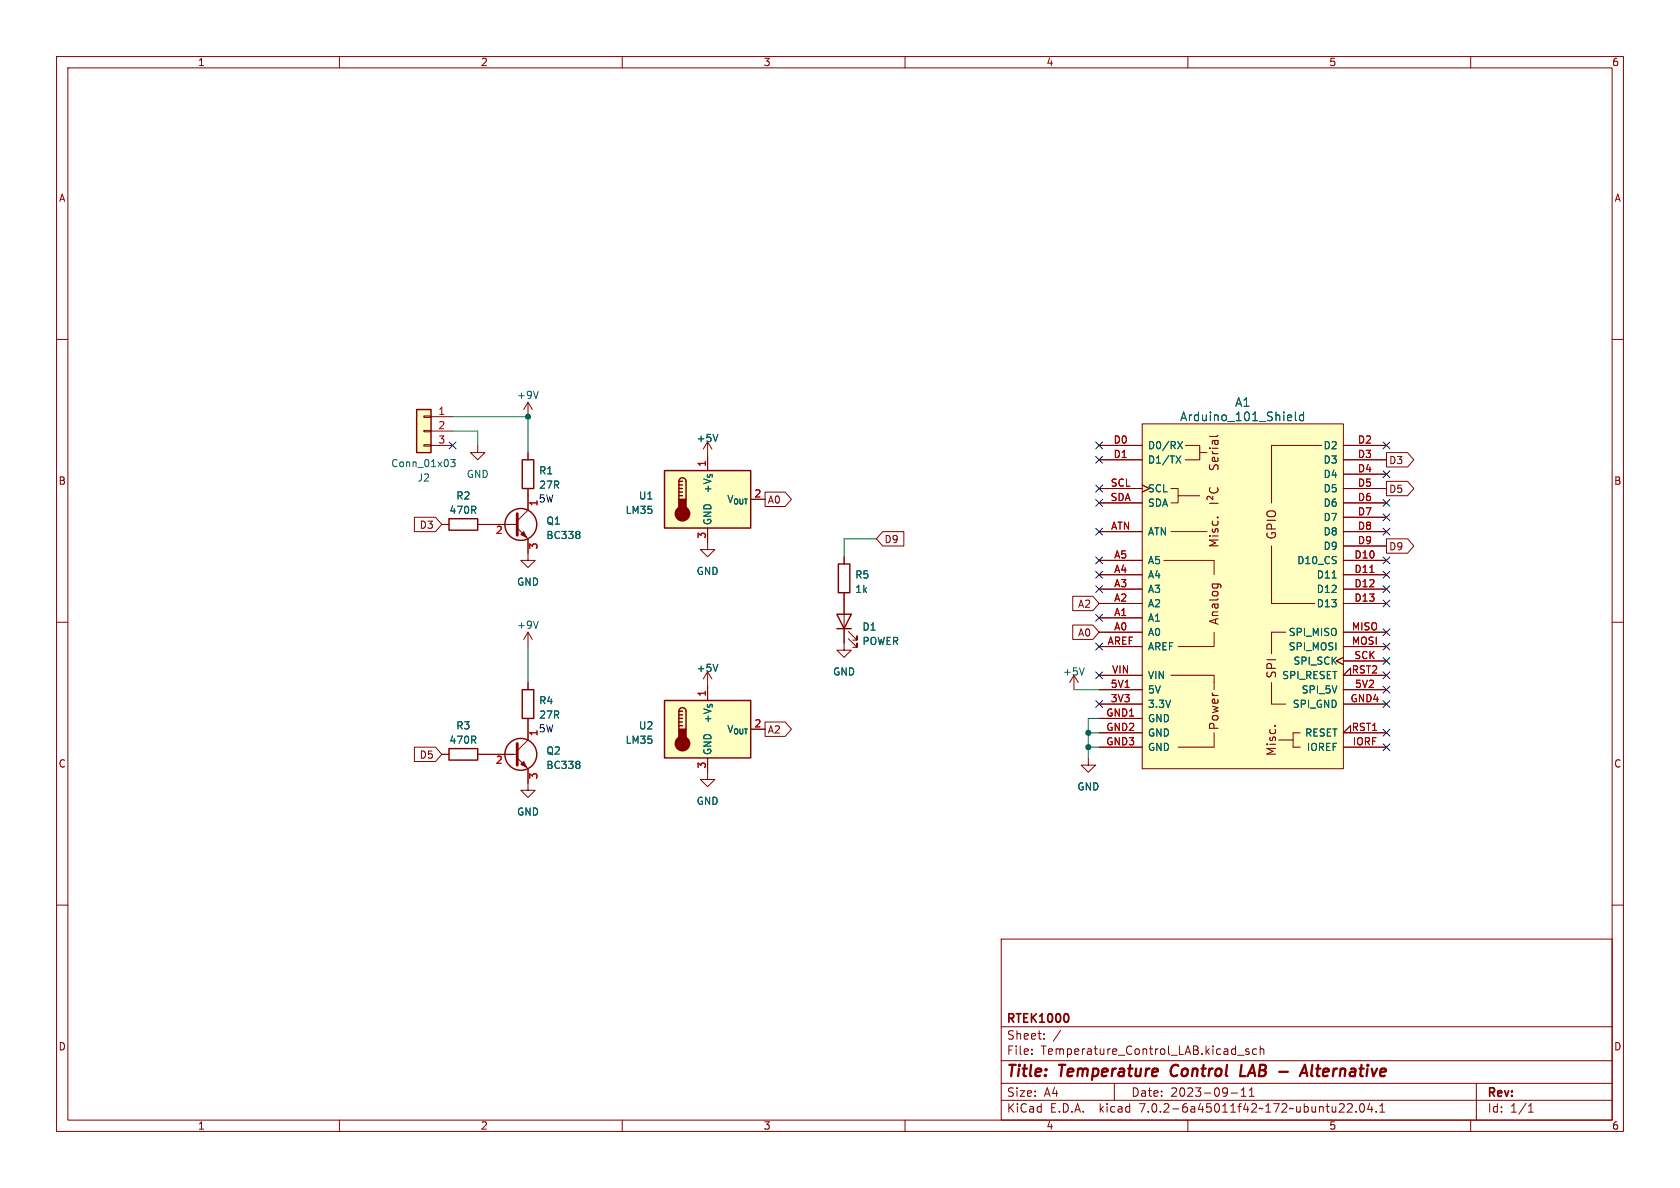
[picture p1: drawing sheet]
<svg xmlns="http://www.w3.org/2000/svg" width="297mm" height="210mm" viewBox="0 0 297 210" stroke-linecap="round" stroke-linejoin="round" font-family="sans-serif">
<g fill="none" stroke="#840000" stroke-width=".18">
<path d="M10 10h277v190h-277zM12 12h273v186h-273zM60 10v2M110 10v2M160 10v2M210 10v2M260 10v2M10 60h2M285 60h2M74.9 78.6h1.3v.3h-1.3zM74.9 76.1h1.3v.2h-1.3zM74.9 73.5h1.3v.3h-1.3z"/>
<path d="M76.2 78.7h3.8M76.2 73.7h3.8M76.2 76.2h3.8M84.5 78.7v1.3h1.2l-1.2 1.3-1.3-1.3h1.3M93.3 71.1v2.6M93.3 71.1l-.7 1.3M93.3 71.1l.8 1.3M125.1 78.1l-.8 1.3M125.1 78.1v5.1M125.1 78.1l.8 1.3M194.3 78.7h7.6M201.9 74.9h35.6v61h-35.6z"/>
<path d="M209.5 78.7h2.6v2.6h-2.6M233.7 78.7h-8.9v10.2M237.5 78.7h7.6M73.3 91.4h3.7l1.1 1.3-1.1 1.3h-3.7zM78.1 92.7h1.3M84.5 92.7h6.9M91.4 93.3l1.9 2v3.8h1.3l-1.3 1.2-1.2-1.2h1.2M93.3 86.4v3.8l-1.9 1.9M93.3 80v1.3M125.1 93.3v3.9h1.3l-1.3 1.2-1.3-1.2h1.3M135.3 87h3.5l1.1 1.3-1.1 1.2h-3.5zM149.2 98.4v1.3"/>
<path d="M156.1 94h3.7v2.5h-3.7l-1.2-1.2zM194.3 94h7.6M194.3 99.1h7.6M194.3 81.3h7.6M194.3 86.4h7.6M194.3 88.9h7.6M201.9 85.7l1.3 .7-1.3 .6M205.7 99.1h8.9v2.5M207 86.4h1.3v2.5h-1.3M207 94h6.4M208.3 87.6h3.8M212.1 80h1.3"/>
<path d="M224.8 96.5v10.2h7.6M237.5 94h7.6M237.5 99.1h7.6M237.5 81.3h7.6M237.5 83.8h7.6M237.5 86.4h7.6M237.5 88.9h7.6M237.5 91.4h7.6M237.5 96.5h7.6M245.1 85.1h3.7l1.2 1.3-1.2 1.2h-3.7zM245.1 80h3.7l1.2 1.3-1.2 1.3h-3.7zM245.1 95.2h3.7l1.2 1.3-1.2 1.3h-3.7z"/>
<path d="M10 110h2M93.3 111.8v2.5M93.3 111.8l-.7 1.2M93.3 111.8l.8 1.2M125.1 118.7v5.1M125.1 118.7l-.8 1.3M125.1 118.7l.8 1.3M149.2 104.8v10.1h1.3l-1.3 1.3-1.2-1.3h1.2M150 112.9l1.5 1.5v-.7v.7h-.8M150 111.6l1.5 1.6v-.8v.8h-.8M189.6 110.5h3.6l1.1 1.3-1.1 1.2h-3.6zM189.6 105.4h3.6l1.1 1.3-1.1 1.3h-3.6z"/>
<path d="M189.9 119.4l-.8 1.3M189.9 119.4v2.5M189.9 119.4l.7 1.3M194.3 111.8h7.6M194.3 109.2h7.6M194.3 106.7h7.6M194.3 104.1h7.6M194.3 101.6h7.6M194.3 114.3h7.6M194.3 119.4h7.6M207 119.4h7.6zM214.6 111.8v2.5h-6.3"/>
<path d="M214.6 119.4v2.5M224.8 111.8v3.8zM224.8 111.8h2.5zM237.5 116.2l-1.3 .6 1.3 .7M237.5 111.8h7.6M237.5 106.7h7.6M237.5 104.1h7.6M237.5 101.6h7.6M237.5 114.3h7.6M237.5 116.8h7.6M238.8 119.4v-1.3l-1.3 1.3h7.6M285 110h2"/>
<path d="M73.3 132.1h3.7l1.1 1.3-1.1 1.2h-3.7zM78.1 133.4h1.3M84.5 133.4h6.9M91.4 134l1.9 1.9v3.8h1.3l-1.3 1.3-1.2-1.3h1.2M93.3 120.7v1.2M93.3 127v3.8l-1.9 1.9M125.1 134v3.8h1.3l-1.3 1.3-1.3-1.3h1.3M135.3 127.6h3.5l1.1 1.3-1.1 1.3h-3.5zM192.4 134v1.3h1.3l-1.3 1.2-1.3-1.2h1.3M194.3 124.5h7.6M194.3 121.9h7.6M194.3 127h7.6"/>
<path d="M194.3 129.5h7.6M194.3 132.1h7.6M208.3 132.1h6.3zM214.6 129.5v2.6M224.8 120.7v3.8zM224.8 124.5h2.5zM226.1 130.8h2.5zM228.6 129.5v2.6zM228.6 132.1h1.3zM228.6 129.5h1.3zM237.5 124.5h7.6M237.5 121.9h7.6"/>
<path d="M237.5 132.1h7.6M238.8 129.5v-1.2l-1.3 1.2h7.6M10 160h2M285 160h2M177 166h108v32h-108zM60 198v2M110 198v2M160 198v2M177 194.5h108M177 191.5h108M177 187.5h108M177 181.5h108"/>
<path d="M182.4 186.3v.1M182.4 185.5v.1M184.6 183.6v.1M184.6 182.8v.1M197 191.5v3M210 198v2M217.6 193.2h1.2M218.8 186.5h1.1M219.4 193.8h.9M219.4 192.7l.5-.4v1.5M220.8 185.5l-.4-.1-.2 .2 .1 .2 .5 .2v.3h-.6M220.9 193.8h.8"/>
<path d="M220.9 192.7l.4-.4v1.5M222.1 185.5l-.4-.1-.3 .3v.4l.2 .2h.5M222.8 185.5l.2-.1 .4 .1v.9M222.8 184.9v1.5M237.5 195.2l.1 .2v.3l-.9 .9h.9M238.2 195.2l.6-.1 .2 .1 .1 .3-1 1.1h1M239.7 196.5v.1M240.5 195.2l.2-.1a.81 .81 0 0 1 .6 .6 .81 .81 0 0 1-.3 .8l-.1 .1a.81 .81 0 0 1-.4-1.4zM242.1 195l-.3 1.1h.9M242.5 195.6v1M243.3 196.5v.1M243.9 196.6h.9"/>
<path d="M243.9 195.5l.5-.4v1.5M260 198v2M261 191.5v6.5M270.2 196.6h.9M270.2 195.5l.4-.4v1.5"/>
</g>
<path d="M207.1 188.7l-.1 .7v.4M219.5 188.2l-.3 2h1M229.8 190.2l.9-2 .4 2M230 189.7h1" fill="none" stroke="#840000" stroke-width=".4"/>
<g fill="none" stroke="#006464" stroke-width=".18">
<path d="M95.2 69.2l-.5 1.2M126.9 76.8l-.4 1.3M208.2 78.1l.9 1.2M209.1 78.1l-.9 1.2M228.3 73.4v.3l-.7 .2M229 72.8v1.3l.2 .3M230.5 72.8v1.6M230.5 73.4l-.5-.1-.3 .3v.5l.2 .2h.6M79.7 81.2h.8l-.5 .5 .4 .1v.6l-.2 .1-.5-.1M102.5 94.1v.3M102.5 94.6v.5M207.9 80.6l.9 1.3"/>
<path d="M208.8 80.6l-.9 1.3M95.2 109.8l-.5 1.3M126.9 117.4l-.4 1.3M191.7 118.1l-.4 1.2M235.5 102.2h.7M102.5 134.7v.3M102.5 135.2v.5"/>
</g>
<g fill="#ffffc2" stroke="#ffffc2" stroke-width=".18">
<path d="M201.9 74.9h35.6v61h-35.6z"/>
<path d="M73.7 72.4h2.5v7.6h-2.5z"/>
<path d="M117.5 83.2h15.2v10.1h-15.2z"/>
<path d="M117.5 123.8h15.2v10.2h-15.2z"/>
</g>
<g fill="none" stroke="#840000" stroke-width=".19">
<path d="M213.8 79.2h.2M214.3 79.8l.1 .2 .2 .2M214.3 79.2h1M214.7 77.9l.1 .5a.3 .3 0 0 0 .2 .2 .3 .3 0 0 0 .3-.2v-.5M215.3 77.9h-.9v.6M215.3 76.9l-.2 .2h-1.3M213.8 89h1.5M213.9 82.2l-.1 .5 .2 .2h.4l.3-.6 .3-.1 .3 .2v.6M214 86.2a.61 .61 0 0 0-.1 .8 .61 .61 0 0 0 .8 .2 .57 .57 0 0 0 .6-.3 .57 .57 0 0 0-.1-.7M214.3 80.2h1M214.4 87.7v.6l-.5-.5a.31 .31 0 0 0-.5 .2v.3M215.2 91.5h.1"/>
<path d="M215.3 80.9v.5l-.2 .2-.7-.1v-.6l.3-.1 .1 .8M214.3 103.2h1.3l.2 .2M214.4 103.2l-.1 .2M215.3 103.2v.2M225.3 128.3h.2"/>
</g>
<g fill="none" stroke="#840000" stroke-width=".25">
<path d="M73.7 72.4h2.5v7.6h-2.5zM79.4 91.7h5.1v2h-5.1zM92.3 81.3h2.1v5.1h-2.1zM117.5 83.2h15.2v10.1h-15.2zM120 85.1a.64 .64 0 0 1 .6-.6 .64 .64 0 0 1 .7 .6v3.2M120 87.6h.6M120 87h.6M120 86.4h.6M120 85.7h.6M120 85.1v3.2M120 85.1h.6M148.2 99.7h2v5.1h-2z"/>
<path d="M148 108.6h2.5l-1.3 2.5zM148 111.1h2.5M79.4 132.3h5.1v2.1h-5.1zM92.3 121.9h2.1v5.1h-2.1zM117.5 123.8h15.2v10.2h-15.2zM120 125.7a.64 .64 0 0 1 .6-.6 .64 .64 0 0 1 .7 .6v3.2M120 125.7v3.2M120 128.3h.6M120 127.6h.6M120 127h.6M120 126.4h.6M120 125.7h.6"/>
<circle cx="92.1" cy="92.7" r="2.82"/>
<circle cx="92.1" cy="133.3" r="2.82"/>
</g>
<path d="M91.4 90.8v3.8M91.4 131.4v3.9" fill="none" stroke="#840000" stroke-width=".51"/>
<g fill="#840000" stroke="#840000" stroke-width=".18">
<path d="M92.1 94.5l.5-.5 .5 1z"/>
<path d="M92.1 135.1l.5-.5 .5 1z"/>
</g>
<g fill="#840000" stroke="#840000" stroke-width=".25">
<path d="M120 88.3h1.3v1.9h-1.3z"/>
<path d="M120 128.9h1.3v1.9h-1.3z"/>
<circle cx="120.6" cy="90.8" r="1.27"/>
<circle cx="120.6" cy="131.4" r="1.27"/>
</g>
<path d="M80 73.7h13.3v6.3M80 76.2h4.5v2.5M154.9 95.3h-5.7v3.1M93.3 114.3v6.4M189.9 121.9h4.4M192.4 129.5h1.9M192.4 132.1h1.9M194.3 127h-1.9v7" fill="none" stroke="#009600" stroke-width=".18"/>
<g fill="none" stroke="#000084" stroke-width=".18">
<path d="M79.4 78.1l1.2 1.2M80.6 78.1l-1.2 1.2M193.7 78.1l1.2 1.2M194.9 78.1l-1.2 1.2M244.5 78.1l1.2 1.2M245.7 78.1l-1.2 1.2M193.7 80.7l1.2 1.2M193.7 88.3l1.2 1.2M193.7 98.5l1.2 1.2M193.7 93.4l1.2 1.2M193.7 85.8l1.2 1.2M194.9 80.7l-1.2 1.2"/>
<path d="M194.9 88.3l-1.2 1.2M194.9 98.5l-1.2 1.2M194.9 93.4l-1.2 1.2M194.9 85.8l-1.2 1.2M244.5 93.4l1.2 1.2M244.5 98.5l1.2 1.2M244.5 88.3l1.2 1.2M244.5 90.8l1.2 1.2M244.5 83.2l1.2 1.2M245.7 93.4l-1.2 1.2M245.7 98.5l-1.2 1.2M245.7 88.3l-1.2 1.2"/>
<path d="M245.7 90.8l-1.2 1.2M245.7 83.2l-1.2 1.2M193.7 118.8l1.2 1.2M193.7 113.7l1.2 1.2M193.7 101l1.2 1.2M193.7 103.5l1.2 1.2M193.7 108.6l1.2 1.2M194.9 118.8l-1.2 1.2M194.9 113.7l-1.2 1.2M194.9 101l-1.2 1.2M194.9 103.5l-1.2 1.2M194.9 108.6l-1.2 1.2"/>
<path d="M244.5 101l1.2 1.2M244.5 103.5l1.2 1.2M244.5 106.1l1.2 1.2M244.5 111.2l1.2 1.2M244.5 113.7l1.2 1.2M244.5 118.8l1.2 1.2M244.5 116.2l1.2 1.2M245.7 101l-1.2 1.2M245.7 103.5l-1.2 1.2M245.7 106.1l-1.2 1.2M245.7 111.2l-1.2 1.2M245.7 113.7l-1.2 1.2"/>
<path d="M245.7 118.8l-1.2 1.2M245.7 116.2l-1.2 1.2M193.7 123.9l1.2 1.2M194.9 123.9l-1.2 1.2M244.5 131.5l1.2 1.2M244.5 128.9l1.2 1.2M244.5 123.9l1.2 1.2M244.5 121.3l1.2 1.2M245.7 131.5l-1.2 1.2M245.7 128.9l-1.2 1.2M245.7 123.9l-1.2 1.2M245.7 121.3l-1.2 1.2"/>
</g>
<g fill="#009600" stroke="#009600" stroke-width=".18">
<circle cx="93.3" cy="73.7" r=".46"/>
<circle cx="192.4" cy="129.5" r=".46"/>
<circle cx="192.4" cy="132.1" r=".46"/>
</g>
<g font-size="2.8" fill="#840000">
<text x="178" y="190.8">Title:</text>
<text x="187.4" y="190.8">Temperature</text>
<text x="207.7" y="190.8">Control</text>
<text x="220.6" y="190.8">LAB -</text>
<text x="232.6" y="190.8">Alternative</text>
</g>
<g font-size="2.1" fill="#006464">
<text x="208.6" y="74.6">Arduino_101_Shield</text>
<text x="218.3" y="72.1">A1</text>
</g>
<g font-size="2.1" fill="#840000">
<text x="225.8" y="95.5" transform="rotate(-90 225.8 95.5)">GPIO</text>
<text x="215.6" y="96.9" transform="rotate(-90 215.6 96.9)">Misc.</text>
<text x="215.6" y="110.6" transform="rotate(-90 215.6 110.6)">Analog</text>
<text x="225.8" y="120" transform="rotate(-90 225.8 120)">SPI</text>
<text x="215.6" y="129.2" transform="rotate(-90 215.6 129.2)">Power</text>
<text x="225.8" y="133.8" transform="rotate(-90 225.8 133.8)">Misc.</text>
<text x="178" y="183.9">Sheet:</text>
<text x="178" y="181.1">RTEK1000</text>
<text x="186.2" y="183.9">/</text>
<text x="178" y="186.6">File:</text>
<text x="184" y="186.6">Temperature_Control_LAB.kicad_sch</text>
<text x="178" y="196.8">KiCad</text>
<text x="178" y="194">Size:</text>
<text x="184.6" y="194">A4</text>
<text x="185.7" y="196.8">E.D.A.</text>
<text x="194.4" y="196.8">kicad</text>
<text x="200" y="194">Date:</text>
<text x="201.5" y="196.8">7.0.2-6a45011f42~172~ubuntu22.04.1</text>
<text x="206.9" y="194">2023-09-11</text>
<text x="263" y="194.2">Rev:</text>
<text x="263" y="196.8">Id:</text>
<text x="267" y="196.8">1/1</text>
</g>
<g font-size="1.8" fill="#840000">
<text x="35" y="11.8">1</text>
<text x="85" y="11.8">2</text>
<text x="135" y="11.8">3</text>
<text x="185" y="11.8">4</text>
<text x="235" y="11.8">5</text>
<text x="285" y="11.8">6</text>
<text x="10.4" y="35.8">A</text>
<text x="285.4" y="35.8">A</text>
<text x="245.6" y="82.2">D3</text>
<text x="10.3" y="85.8">B</text>
<text x="128.4" y="89.1">V_{OUT}A0</text>
<text x="245.6" y="87.3">D5</text>
<text x="285.3" y="85.8">B</text>
<text x="74.1" y="93.6">D3</text>
<text x="156.4" y="96.2">D9</text>
<text x="245.6" y="97.4">D9</text>
<text x="190.5" y="107.6">A2</text>
<text x="190.5" y="112.7">A0</text>
<text x="128.4" y="129.7">V_{OUT}A2</text>
<text x="10.3" y="135.8">C</text>
<text x="74.1" y="134.3">D5</text>
<text x="285.3" y="135.8">C</text>
<text x="10.3" y="185.8">D</text>
<text x="285.3" y="185.8">D</text>
<text x="35" y="199.8">1</text>
<text x="85" y="199.8">2</text>
<text x="135" y="199.8">3</text>
<text x="185" y="199.8">4</text>
<text x="235" y="199.8">5</text>
<text x="285" y="199.8">6</text>
</g>
<g font-size="1.8" fill="#006464">
<text x="91.3" y="70.7">+9V</text>
<text x="69.1" y="82.7">Conn_01x03</text>
<text x="123.1" y="78.3">+5V</text>
<text x="202.9" y="79.6">D0/RX</text>
<text x="202.9" y="82.1">D1/TX</text>
<text x="233.9" y="79.6">D2</text>
<text x="233.9" y="82.1">D3</text>
<text x="73.8" y="85.3">J2</text>
<text x="80.6" y="88.5">R2</text>
<text x="82.5" y="84.6">GND</text>
<text x="95.3" y="84">R1</text>
<text x="95.3" y="86.6">27R</text>
<text x="112.9" y="88.5">U1</text>
<text x="125.9" y="87.4" transform="rotate(-90 125.9 87.4)">+V_{S}</text>
<text x="128.4" y="89.1">V_{OUT}</text>
<text x="202.9" y="87.2">SCL</text>
<text x="202.9" y="89.7">SDA</text>
<text x="233.9" y="84.6">D4</text>
<text x="233.9" y="87.2">D5</text>
<text x="233.9" y="89.7">D6</text>
<text x="79.4" y="91">470R</text>
<text x="96.5" y="92.9">Q1</text>
<text x="96.5" y="95.4">BC338</text>
<text x="110.5" y="91">LM35</text>
<text x="125.9" y="92.8" transform="rotate(-90 125.9 92.8)">GND</text>
<text x="202.9" y="94.8">ATN</text>
<text x="233.9" y="92.3">D7</text>
<text x="233.9" y="94.8">D8</text>
<text x="123.1" y="101.8">GND</text>
<text x="202.9" y="99.9">A5</text>
<text x="229.2" y="99.9">D10_CS</text>
<text x="233.9" y="97.3">D9</text>
<text x="91.3" y="103.7">GND</text>
<text x="151.1" y="102.4">R5</text>
<text x="151.1" y="105">1k</text>
<text x="202.9" y="107.5">A2</text>
<text x="202.9" y="105">A3</text>
<text x="202.9" y="102.4">A4</text>
<text x="232.7" y="102.4">D11</text>
<text x="232.7" y="105">D12</text>
<text x="232.7" y="107.5">D13</text>
<text x="91.3" y="111.3">+9V</text>
<text x="152.4" y="111.6">D1</text>
<text x="202.9" y="112.6">A0</text>
<text x="202.9" y="110">A1</text>
<text x="227.7" y="112.6">SPI_MISO</text>
<text x="123.1" y="118.9">+5V</text>
<text x="147.2" y="119.6">GND</text>
<text x="152.4" y="114.2">POWER</text>
<text x="187.9" y="119.6">+5V</text>
<text x="202.9" y="115.1">AREF</text>
<text x="227.7" y="115.1">SPI_MOSI</text>
<text x="228.5" y="117.7">SPI_SCK</text>
<text x="95.3" y="124.7">R4</text>
<text x="202.9" y="125.3">3.3V</text>
<text x="202.9" y="122.7">5V</text>
<text x="202.9" y="120.2">VIN</text>
<text x="226.5" y="120.2">SPI_RESET</text>
<text x="228.4" y="125.3">SPI_GND</text>
<text x="230" y="122.7">SPI_5V</text>
<text x="79.4" y="131.6">470R</text>
<text x="80.6" y="129.1">R3</text>
<text x="95.3" y="127.2">27R</text>
<text x="110.5" y="131.6">LM35</text>
<text x="112.9" y="129.1">U2</text>
<text x="125.9" y="128" transform="rotate(-90 125.9 128)">+V_{S}</text>
<text x="128.4" y="129.7">V_{OUT}</text>
<text x="202.9" y="127.8">GND</text>
<text x="202.9" y="130.4">GND</text>
<text x="230.6" y="130.4">RESET</text>
<text x="96.5" y="133.5">Q2</text>
<text x="96.5" y="136.1">BC338</text>
<text x="125.9" y="133.5" transform="rotate(-90 125.9 133.5)">GND</text>
<text x="202.9" y="132.9">GND</text>
<text x="230.9" y="132.9">IOREF</text>
<text x="123.1" y="142.4">GND</text>
<text x="190.4" y="139.9">GND</text>
<text x="91.3" y="144.3">GND</text>
</g>
<g font-size="1.8" fill="#a90000">
<text x="77.4" y="73.4">1</text>
<text x="77.4" y="75.9">2</text>
<text x="77.4" y="78.5">3</text>
<text x="124.8" y="82.6" transform="rotate(-90 124.8 82.6)">1</text>
<text x="196.8" y="78.5">D0</text>
<text x="196.8" y="81">D1</text>
<text x="240" y="78.5">D2</text>
<text x="240" y="81">D3</text>
<text x="240" y="83.6">D4</text>
<text x="95.2" y="89.6" transform="rotate(-90 95.2 89.6)">1</text>
<text x="133.3" y="88">2</text>
<text x="196.3" y="88.6">SDA</text>
<text x="196.3" y="86.1">SCL</text>
<text x="240" y="86.1">D5</text>
<text x="240" y="88.6">D6</text>
<text x="87.6" y="94.6">2</text>
<text x="124.8" y="95.3" transform="rotate(-90 124.8 95.3)">3</text>
<text x="196.4" y="93.7">ATN</text>
<text x="240" y="91.2">D7</text>
<text x="240" y="93.7">D8</text>
<text x="95.2" y="97.2" transform="rotate(-90 95.2 97.2)">3</text>
<text x="196.9" y="101.3">A4</text>
<text x="196.9" y="98.8">A5</text>
<text x="239.4" y="98.8">D10</text>
<text x="239.4" y="101.3">D11</text>
<text x="240" y="96.3">D9</text>
<text x="196.9" y="106.4">A2</text>
<text x="196.9" y="103.9">A3</text>
<text x="239.4" y="103.9">D12</text>
<text x="239.4" y="106.4">D13</text>
<text x="196.9" y="111.5">A0</text>
<text x="196.9" y="109">A1</text>
<text x="238.9" y="111.5">MISO</text>
<text x="195.8" y="114">AREF</text>
<text x="196.5" y="119.1">VIN</text>
<text x="238.9" y="119.1">RST2</text>
<text x="238.9" y="114">MOSI</text>
<text x="239.4" y="116.6">SCK</text>
<text x="124.8" y="123.2" transform="rotate(-90 124.8 123.2)">1</text>
<text x="196.3" y="124.2">3V3</text>
<text x="196.3" y="121.7">5V1</text>
<text x="238.7" y="124.2">GND4</text>
<text x="239.5" y="121.7">5V2</text>
<text x="95.2" y="130.2" transform="rotate(-90 95.2 130.2)">1</text>
<text x="133.3" y="128.7">2</text>
<text x="195.5" y="126.7">GND1</text>
<text x="195.5" y="129.3">GND2</text>
<text x="195.5" y="131.8">GND3</text>
<text x="238.9" y="129.3">RST1</text>
<text x="239.1" y="131.8">IORF</text>
<text x="87.6" y="135.3">2</text>
<text x="95.2" y="137.8" transform="rotate(-90 95.2 137.8)">3</text>
<text x="124.8" y="135.9" transform="rotate(-90 124.8 135.9)">3</text>
</g>
<g font-size="1.8" fill="#0000c2">
<text x="95.2" y="88.9">5W</text>
<text x="95.2" y="129.5">5W</text>
</g>
</svg>
